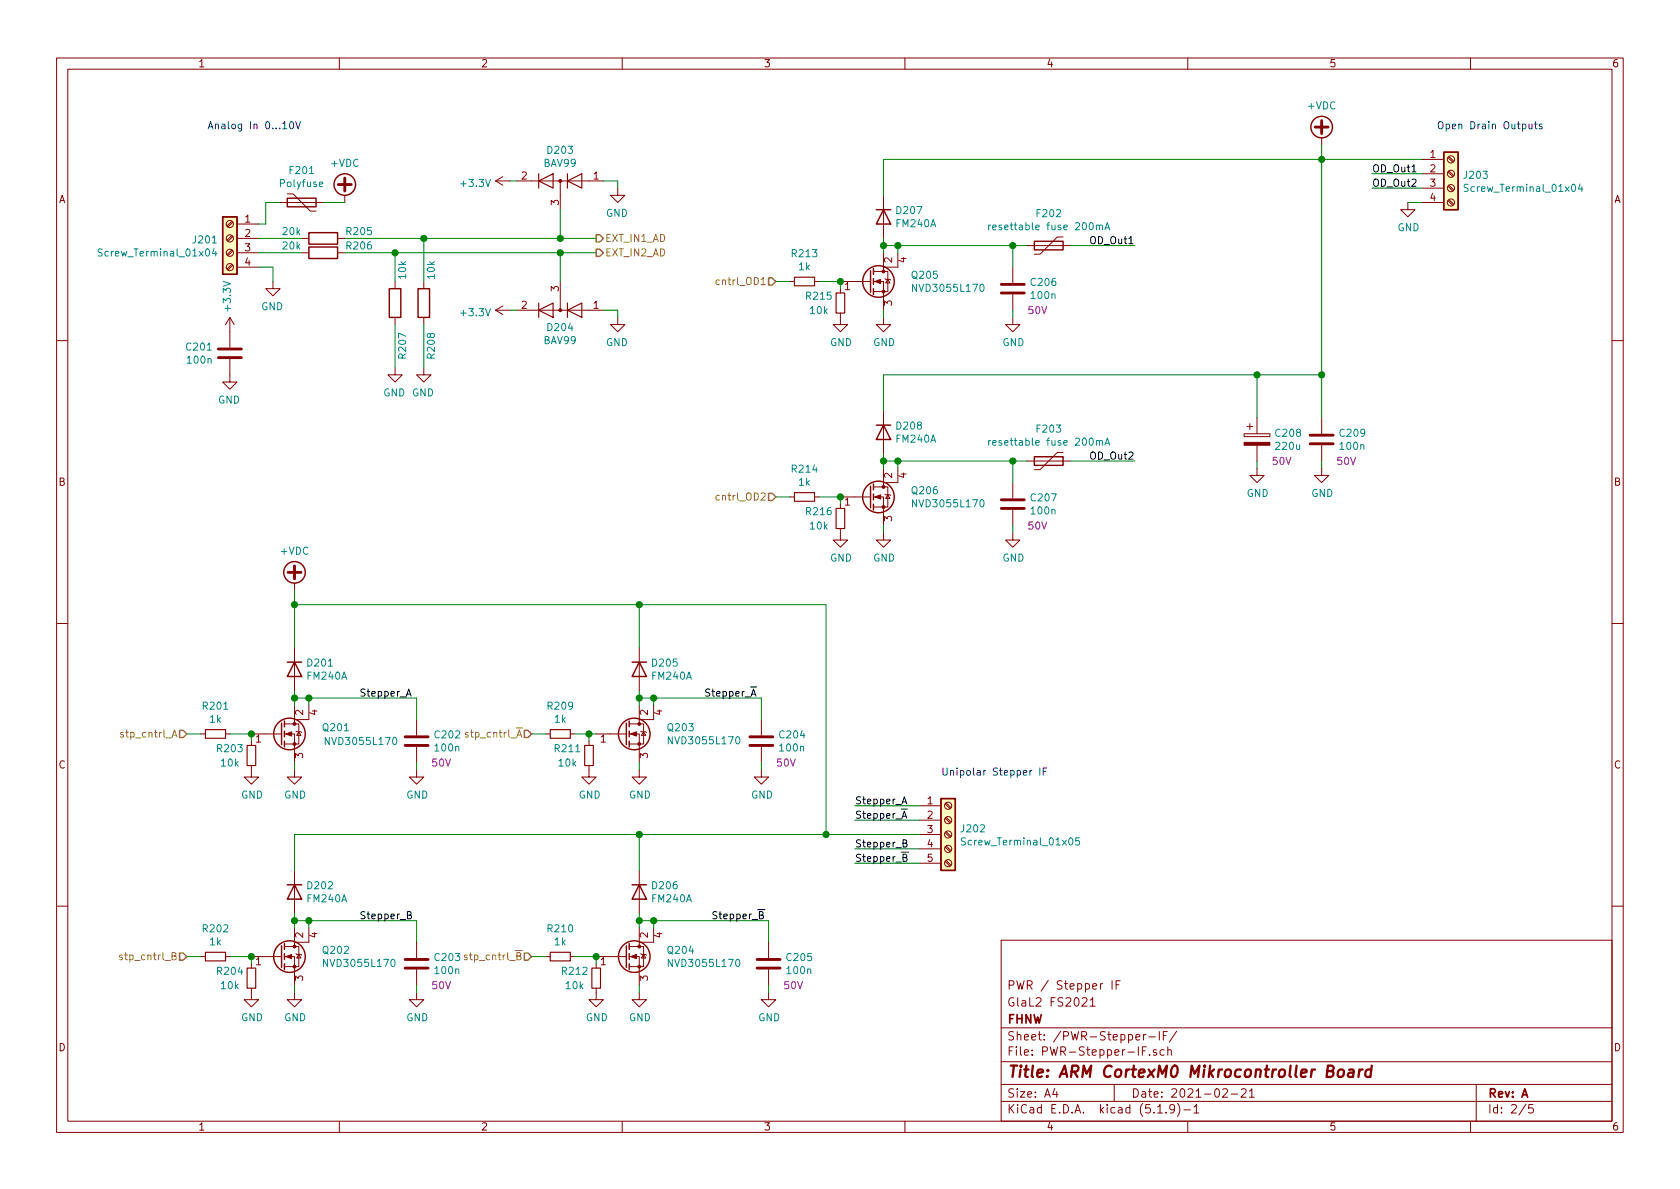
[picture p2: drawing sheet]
<svg xmlns="http://www.w3.org/2000/svg" width="297mm" height="210mm" viewBox="0 0 297 210" stroke-linecap="round" stroke-linejoin="round" font-family="sans-serif">
<g fill="none" stroke="#840000" stroke-width=".18">
<path d="M10 10.3h277v189.9h-277zM12 12.2h273v186.1h-273zM60 10.3v1.9M110 10.3v1.9M160 10.3v1.9M210 10.3v1.9M260 10.3v1.9M41 39.1l-.9 .8M41.2 39.3l-.9 .8M41.9 39.6h3.8M49.5 35.8h7.6M50.8 34.3h1l3.1 3h1"/>
<path d="M61 34.5v1.3M87.6 32h2.6M87.6 32l1.3 .8M88.9 31.2l-1.3 .8M91.4 32h15.3M99.1 32v5.1M109.2 33.3v1.2h-1.3l1.3 1.3 1.3-1.3h-1.3M156.2 34.5v7.7M233.7 24.4v1.2M248.9 35.8v1.3h1.3l-1.3 1.2-1.3-1.2h1.3M251.5 28.2h3.8M251.5 30.7h3.8"/>
<path d="M251.5 33.3h3.8M251.5 35.8h3.8M256 35.5l.9 .8M256 32.9l.9 .9M256 30.4l.9 .8M256 27.9l.9 .8M256.2 35.3l.8 .8M256.2 32.8l.8 .8M256.2 30.2l.8 .9M256.2 27.7l.8 .8M40.6 56.1l.8 1.3M40.6 56.1v5.4"/>
<path d="M40.6 56.1l-.7 1.3M41 46.7l-.9 .9M41 44.2l-.9 .8M41 41.7l-.9 .8M41.2 46.9l-.9 .8M41.2 44.4l-.9 .8M41.2 41.8l-.9 .9M41.9 42.2h3.8M41.9 44.7h3.8M41.9 47.2h3.8M48.3 49.8v1.2h-1.3l1.3 1.3 1.2-1.3h-1.2M53.3 42.2h1.3"/>
<path d="M53.3 44.7h1.3M59.7 42.2h1.3M59.7 44.7h1.3M69.8 49.8v1.2M69.8 56.1v1.3M74.9 49.8v1.2M74.9 56.1v1.3M87.6 54.9h2.6M87.6 54.9l1.3 .7M88.9 54.1l-1.3 .8M91.4 54.9h15.3M99.1 49.8v5.1"/>
<path d="M109.2 56.1v1.3h-1.3l1.3 1.3 1.3-1.3h-1.3M139.7 49.8h.8M144 49.8h.8M148.6 55.4v2h1.3l-1.3 1.3-1.3-1.3h1.3M148.6 51v.8M148.6 49.8h5.3M154.4 49.8h1.8v5.1M154.4 48h2.6v3.6h-2.6M156.2 56.1v1.3h1.3l-1.3 1.3-1.3-1.3h1.3M156.2 44.7v2.5M156.5 49.3l.1 .1h.8l.1 .1M157 49.4l.4 .6h-.8z"/>
<path d="M158.7 44.7v2.5h-2.5v.8M179.1 56.1v1.3h1.2l-1.2 1.3-1.3-1.3h1.3M179.1 47.2v2.8M179.1 52.1v2.8M181.6 43.4h7.6M188 41.9h-1.1l-3 3.1h-1M10 60.2h2M40.6 63.5v4.1h-1.2l1.2 1.2 1.3-1.2h-1.3M69.8 65v1.3h-1.2l1.2 1.3 1.3-1.3h-1.3M74.9 65v1.3h-1.2l1.2 1.3 1.3-1.3h-1.3M156.2 72.6v7.7M220 76.7h4.5v.5h-4.5z"/>
<path d="M220.5 75.4h1M221 74.9v1M222.2 73.9v2.8M222.2 78.7v2.8M233.7 73.9v2.8M233.7 78.7v2.8M285 60.2h2M139.7 87.9h.8M144 87.9h.8M148.6 93.5v2h1.3l-1.3 1.3-1.3-1.3h1.3M148.6 89.1v.8M148.6 87.9h5.3"/>
<path d="M154.4 87.9h1.8v5.1M154.4 86.1h2.6v3.6h-2.6M156.2 94.2v1.3h1.3l-1.3 1.3-1.3-1.3h1.3M156.2 82.8v2.5M156.5 87.4l.1 .1h.8l.1 .1M157 87.5l.4 .6h-.8zM158.7 82.8v2.5h-2.5v.8M179.1 94.2v1.3h1.2l-1.2 1.3-1.3-1.3h1.3M179.1 85.3v2.8M179.1 90.2v2.8M181.6 81.5h7.6M188 80h-1.1l-3 3.1h-1"/>
<path d="M222.2 82.8v1.3h1.3l-1.3 1.2-1.2-1.2h1.2M233.7 82.8v1.3h1.2l-1.2 1.2-1.3-1.2h1.3M10 110.3h2M52.1 103.1v1.3M52.1 114.5v7.7M113 114.5v7.7M285 110.3h2M35.6 129.8h.7M39.9 129.8h.7M44.4 135.4v2h1.3l-1.3 1.3-1.2-1.3h1.2M44.4 131.1v.7M44.4 129.8h5.4"/>
<path d="M50.3 129.8h1.8v5.1M50.3 128h2.5v3.6h-2.5M52.1 136.1v1.3h1.2l-1.2 1.3-1.3-1.3h1.3M52.1 124.7v2.5M52.3 129.3l.2 .1h.7l.1 .1M52.8 129.4l.4 .6h-.7zM54.6 124.7v2.5h-2.5v.8M73.7 136.1v1.3h1.2l-1.2 1.3-1.3-1.3h1.3M73.7 127.2v2.8M73.7 132.1v2.8M96.5 129.8h.8M100.8 129.8h.8"/>
<path d="M104.1 135.4v2h1.3l-1.3 1.3-1.2-1.3h1.2M104.1 131.1v.7M105.4 129.8h5.3M111.3 129.8h1.7v5.1M111.3 128h2.5v3.6h-2.5M113 136.1v1.3h1.3l-1.3 1.3-1.2-1.3h1.2M113 124.7v2.5M113.3 129.3l.1 .1h.8l.1 .1M113.8 129.4l.4 .6h-.8zM115.6 124.7v2.5h-2.6v.8M134.6 136.1v1.3h1.3l-1.3 1.3-1.3-1.3h1.3M134.6 127.2v2.8"/>
<path d="M134.6 132.1v2.8M52.1 153.9v7.6M113 153.9v7.6M162.6 142.5h3.8M162.6 145h3.8M162.6 147.6h3.8M162.6 150.1h3.8M162.6 152.6h3.8M167.1 152.3l.9 .9M167.1 149.8l.9 .8M167.1 147.2l.9 .9M167.1 144.7l.9 .8"/>
<path d="M167.1 142.2l.9 .8M167.3 152.1l.8 .9M167.3 149.6l.8 .8M167.3 147.1l.8 .8M167.3 144.5l.8 .9M167.3 142l.8 .8M10 160.2h2M35.6 169.2h.7M39.9 169.2h.7M44.4 174.7v2.1h1.3l-1.3 1.2-1.2-1.2h1.2M44.4 170.4v.8M44.4 169.2h5.4"/>
<path d="M50.3 169.2h1.8v5M50.3 167.4h2.5v3.5h-2.5M52.1 175.5v1.3h1.2l-1.2 1.2-1.3-1.2h1.3M52.1 164.1v2.5M52.3 168.7l.2 .1h.7l.1 .1M52.8 168.8l.4 .6h-.7zM54.6 164.1v2.5h-2.5v.8M73.7 175.5v1.3h1.2l-1.2 1.2-1.3-1.2h1.3M73.7 166.6v2.8M73.7 171.4v2.8M96.5 169.2h.8M100.8 169.2h.8"/>
<path d="M105.4 174.7v2.1h1.3l-1.3 1.2-1.3-1.2h1.3M105.4 170.4v.8M105.4 169.2h5.3M111.3 169.2h1.7v5M111.3 167.4h2.5v3.5h-2.5M113 175.5v1.3h1.3l-1.3 1.2-1.2-1.2h1.2M113 164.1v2.5M113.3 168.7l.1 .1h.8l.1 .1M113.8 168.8l.4 .6h-.8zM115.6 164.1v2.5h-2.6v.8M135.9 175.5v1.3h1.3l-1.3 1.2-1.3-1.2h1.3M135.9 166.6v2.8"/>
<path d="M135.9 171.4v2.8M177 166.3h108v32h-108zM191.3 176.6l.3-.2h.3l.3 .5-.9 1h.9M192.8 176.9l.4-.5v1.5M192.8 177.9h.8M196.6 173.4v1.5M197.3 174.1h.5M198 173.4h-.7v1.5M285 160.2h2M60 198.3v1.9M110 198.3v1.9M160 198.3v1.9"/>
<path d="M177 194.8h108M177 191.8h108M177 187.8h108M177 181.8h108M186.5 192.5l-.4 1h1M186.8 193v1M197 191.8v3M202 185.8h.5M202.2 182.9v1M202.6 182.9l-.4 .3M202.7 185.1h-.7v1.5M203.1 183.4h1.2"/>
<path d="M203.3 186.5v.1M204.5 185.7l-.4-.1-.2 .2 .1 .2 .5 .2v.3h-.6M204.7 196.8h.8M205 182.4v1.5M205.7 183.1h.5M205.8 185.7l-.4-.1-.3 .3 .1 .6 .2 .1 .4-.1M206.2 196.7v.1M206.4 182.4h-.7v1.5M206.5 185.7l.2-.1 .3 .1 .1 .9M206.5 185.1v1.5M207.7 196l-.1 .1a.48 .48 0 0 1-.6 .1l-.2-.2 .2-.6a.48 .48 0 0 1 .6 .1 1.27 1.27 0 0 1-.2 1.2l-.4 .1M208.1 182.3l-1.3 2"/>
<path d="M208.2 195.1a1.71 1.71 0 0 1 0 2.3M209.3 196.3h1.2M210 198.3v1.9M211.1 195.8l.4-.5v1.5M211.1 196.8h.9M216.2 192.7l.2-.2h.4l.2 .5-.9 1h.9M217.7 193.5h1.1M219.5 192.7l.2-.2h.3l.3 .2v.3v.2l-.9 .8h.9M220.9 193l.4-.5v1.5M220.9 194h.9M260 198.3v1.9M261 191.8v6.5"/>
<path d="M269.8 195.2l-1.2 2M271 195.3h-.7v.7l.2-.1 .5 .1 .1 .2-.1 .5-.2 .1-.5-.1"/>
<circle cx="40.6" cy="39.6" r=".63"/>
<circle cx="256.5" cy="33.3" r=".63"/>
<circle cx="256.5" cy="35.8" r=".63"/>
<circle cx="256.5" cy="30.7" r=".63"/>
<circle cx="256.5" cy="28.2" r=".63"/>
<circle cx="40.6" cy="42.2" r=".63"/>
<circle cx="40.6" cy="47.2" r=".63"/>
<circle cx="40.6" cy="44.7" r=".63"/>
<circle cx="167.6" cy="145" r=".63"/>
<circle cx="167.6" cy="147.6" r=".63"/>
<circle cx="167.6" cy="142.5" r=".63"/>
<circle cx="167.6" cy="152.6" r=".63"/>
<circle cx="167.6" cy="150.1" r=".63"/>
</g>
<path d="M236.7 189.3a.51 .51 0 0 1 .5-.2 .51 .51 0 0 1 .4 .4v.6a.56 .56 0 0 1-.6 .4 .56 .56 0 0 1-.5-.4zM238.5 189.2h.8l.1 .2-.2 1M239.3 189.6l-.6 .1a.4 .4 0 0 0-.4 .3 .4 .4 0 0 0 .3 .4l.6-.1M240.4 189.1l-.2 1.3M240.9 189.1a.54 .54 0 0 0-.6 .4M242.4 189.2a.68 .68 0 0 0-.9 .3l-.1 .6 .1 .2 .2 .1 .6-.1M242.5 188.4l-.2 2" fill="none" stroke="#840000" stroke-width=".41"/>
<g fill="none" stroke="#840000" stroke-width=".2">
<path d="M95.2 30.7v2.6M95.2 32l2.6-1.3v2.6zM100.3 30.7v2.6M100.3 32l2.6-1.3v2.6zM95.2 53.6v2.5M95.2 54.9l2.6-1.3v2.5zM100.3 53.6v2.5M100.3 54.9l2.6-1.3v2.5zM140.5 49h3.5v1.5h-3.5zM147.8 51.8h1.6v3.6h-1.6zM140.5 87.1h3.5v1.5h-3.5zM147.8 89.9h1.6v3.6h-1.6z"/>
<path d="M36.3 129h3.6v1.6h-3.6zM43.7 131.8h1.5v3.6h-1.5zM97.3 129h3.5v1.6h-3.5zM103.4 131.8h1.5v3.6h-1.5zM36.3 168.4h3.6v1.5h-3.6zM43.7 171.2h1.5v3.5h-1.5zM97.3 168.4h3.5v1.5h-3.5zM104.6 171.2h1.6v3.5h-1.6z"/>
</g>
<g fill="#840000" stroke="#840000" stroke-width=".18">
<path d="M220 78.2h4.5v.5h-4.5z"/>
<path d="M154.7 49.8l1-.4v.8z"/>
<path d="M154.7 87.9l1-.4v.8z"/>
<path d="M50.5 129.8l1.1-.4v.8z"/>
<path d="M111.5 169.2l1-.4v.7z"/>
<path d="M111.5 129.8l1-.4v.8z"/>
<path d="M50.5 169.2l1.1-.4v.7z"/>
<circle cx="156.2" cy="51.6" r=".25"/>
<circle cx="156.2" cy="48" r=".25"/>
<circle cx="156.2" cy="89.7" r=".25"/>
<circle cx="156.2" cy="86.1" r=".25"/>
<circle cx="99.1" cy="32" r=".25"/>
<circle cx="99.1" cy="54.9" r=".25"/>
<circle cx="52.1" cy="131.6" r=".25"/>
<circle cx="52.1" cy="128" r=".25"/>
<circle cx="113" cy="170.9" r=".25"/>
<circle cx="113" cy="167.4" r=".25"/>
<circle cx="113" cy="131.6" r=".25"/>
<circle cx="113" cy="128" r=".25"/>
<circle cx="52.1" cy="170.9" r=".25"/>
<circle cx="52.1" cy="167.4" r=".25"/>
</g>
<g fill="none" stroke="#840000" stroke-width=".25">
<path d="M39.4 38.3h2.5v10.2h-2.5zM50.8 35h5.1v1.6h-5.1zM154.9 37.1h2.6M156.2 37.1l1.3 2.5h-2.6zM255.3 26.9h2.5v10.2h-2.5zM54.6 41.1h5.1v2.1h-5.1zM54.6 43.7h5.1v2h-5.1zM68.8 51h2.1v5.1h-2.1zM73.9 51h2v5.1h-2zM153.9 47.9v3.8M154.4 47.5v1M154.4 49.3v1"/>
<path d="M154.4 51v1.1M182.9 42.7h5.1v1.5h-5.1zM154.9 75.2h2.6M156.2 75.2l1.3 2.5h-2.6zM153.9 86v3.8M154.4 85.6v1M154.4 87.4v1M154.4 89.1v1.1M182.9 80.8h5.1v1.5h-5.1zM50.8 117.1h2.5M52.1 117.1l1.2 2.5h-2.5zM111.8 117.1h2.5"/>
<path d="M113 117.1l1.3 2.5h-2.5zM49.8 127.9v3.8M50.3 127.5v1M50.3 129.3v1M50.3 131.1v1M110.7 127.9v3.8M111.3 127.5v1M111.3 129.3v1M111.3 131.1v1M50.8 156.5h2.5M52.1 156.5l1.2 2.5h-2.5zM111.8 156.5h2.5"/>
<path d="M113 156.5l1.3 2.5h-2.5zM166.4 141.2h2.5v12.7h-2.5zM49.8 167.3v3.8M50.3 166.9v1M50.3 168.7v1M50.3 170.4v1M110.7 167.3v3.8M111.3 166.9v1M111.3 168.7v1M111.3 170.4v1"/>
<circle cx="61" cy="32.6" r="1.9"/>
<circle cx="233.7" cy="22.5" r="1.9"/>
<circle cx="155.3" cy="49.8" r="2.79"/>
<circle cx="155.3" cy="87.9" r="2.79"/>
<circle cx="52.1" cy="101.2" r="1.9"/>
<circle cx="51.2" cy="129.8" r="2.79"/>
<circle cx="112.1" cy="129.8" r="2.79"/>
<circle cx="51.2" cy="169.2" r="2.79"/>
<circle cx="112.1" cy="169.2" r="2.79"/>
</g>
<g fill="none" stroke="#008484" stroke-width=".18">
<path d="M56.5 32.6l.6-.1-.1-.3h-.3l-.2 .2v.6h.5M174.8 39.8v.8M175.2 39.8h-.3l-.1 .2M193.9 39.9l.1-.1h.3l.1 .8M194.4 40l.2-.2h.3v.8M259.6 32.7l-.5-.1-.2 .1 .1 .4 .5 .3 .1 .2-.2 .3-.5-.1M279.4 32.5l-.3 .9h.8M279.7 33v.9M18.1 44.1l-.5-.1-.2 .1v.5l.6 .2 .1 .3-.3 .2-.5-.1M37.8 44l-.3 .9h.8M38.2 44.4v.9M173.4 50.3h.2a.67 .67 0 0 1 .4 .6 .67 .67 0 0 1-.4 .6 .83 .83 0 0 1-.2-1.2z"/>
<path d="M175.5 40.2l.6-.1v-.3h-.4l-.2 .2 .1 .6h.5M195.4 40.6l.4-1.2 .4 1.2M195.5 40.3h.6M174.8 77.9v.8M175.2 77.9h-.3l-.1 .2M175.5 78.3l.6-.1v-.3h-.4l-.2 .2 .1 .6h.5M193.9 78l.1-.1h.3l.1 .8M194.4 78.1l.2-.2h.3v.8M195.4 78.7l.4-1.2 .4 1.2M195.5 78.4h.6M173.4 88.5l.2-.1a.67 .67 0 0 1 .4 .6 .67 .67 0 0 1-.4 .6l-.3-.2v-.3zM69.6 130.5l.1-.1a.67 .67 0 0 1 .5 .6 .67 .67 0 0 1-.5 .7 .83 .83 0 0 1-.1-1.2z"/>
<path d="M130.2 130.4l.2-.1a.67 .67 0 0 1 .4 .6 .67 .67 0 0 1-.4 .6l-.3-.2v-.2zM170.7 148.2h-.5l-.2 .1 .1 .4 .5 .2 .1 .3-.2 .2h-.5M190.8 148.2h-.6v.6l.1-.2 .5 .1v.6l-.1 .1-.5-.1M69.2 169.8l.2-.2a.67 .67 0 0 1 .5 .7 .67 .67 0 0 1-.5 .6l-.2-.2-.1-.3zM130.2 169.8l.2-.2a.67 .67 0 0 1 .4 .7 .67 .67 0 0 1-.4 .6l-.3-.2v-.3z"/>
</g>
<g fill="#ffffc2" stroke="#ffffc2" stroke-width=".18">
<path d="M255.3 26.9h2.5v10.2h-2.5z"/>
<path d="M39.4 38.3h2.5v10.2h-2.5z"/>
<path d="M166.4 141.2h2.5v12.7h-2.5z"/>
</g>
<g fill="none" stroke="#840000" stroke-width=".51">
<path d="M59.8 32.6h2.3M61 31.5v2.3M232.5 22.5h2.3M233.7 21.3v2.3M177 51.8h4.1M177 50.3h4.1M38.6 63.2h4.1M38.6 61.7h4.1M231.6 78.5h4.1M231.6 77h4.1M177 89.9h4.1M177 88.4h4.1"/>
<path d="M50.9 101.2h2.3M52.1 100.1v2.3M71.6 131.8h4.1M71.6 130.3h4.1M132.6 131.8h4.1M132.6 130.3h4.1M71.6 171.2h4.1M71.6 169.7h4.1M133.9 171.2h4M133.9 169.7h4"/>
</g>
<g fill="none" stroke="#008400" stroke-width=".18">
<path d="M49.5 35.8h-2.5v3.8h-1.3M57.1 35.8h3.9M90.2 32h1.2M99.1 37.1v5.1M106.7 32h2.5v1.3M233.7 25.6v48.3M242.6 33.3h8.9M242.6 30.7h8.9M248.9 35.8h2.6M251.5 28.2h-95.3v6.3M45.7 44.7h7.6M45.7 42.2h7.6"/>
<path d="M45.7 47.2h2.6v2.6M61 44.7h44.4M61 42.2h44.4M69.8 44.7v5.1M69.8 57.4v7.6M74.9 42.2v7.6M74.9 57.4v7.6M90.2 54.9h1.2M99.1 44.7v5.1M106.7 54.9h2.5v1.2M137.2 49.8h2.5M144.8 49.8h3.8v1.2"/>
<path d="M156.2 43.4h25.4M156.2 42.2v2.5M156.2 54.9v1.2M158.7 43.4v1.3M179.1 43.4v3.8M179.1 54.9v1.2M189.2 43.4h11.5M222.2 66.3v7.6M233.7 66.3h-77.5v6.3M137.2 87.9h2.5M144.8 87.9h3.8v1.2M156.2 81.5h25.4"/>
<path d="M156.2 80.3v2.5M156.2 93v1.2M158.7 81.5v1.3M179.1 81.5v3.8M179.1 93v1.2M189.2 81.5h11.5M222.2 81.5v1.3M233.7 81.5v1.3M52.1 104.4v10.1M52.1 106.9h93.9v40.7M113 106.9v7.6M33 129.8h2.6"/>
<path d="M40.6 129.8h3.8v1.3M52.1 123.4h21.6v3.8M52.1 122.2v2.5M52.1 134.9v1.2M54.6 123.4v1.3M73.7 134.9v1.2M94 129.8h2.5M101.6 129.8h3.8M104.1 129.8v1.3M113 123.4h21.6v3.8M113 122.2v2.5M113 134.9v1.2"/>
<path d="M115.6 123.4v1.3M134.6 134.9v1.2M113 147.6v6.3M151.1 150.1h11.5M151.1 152.6h11.5M151.1 145h11.5M151.1 142.5h11.5M162.6 147.6h-110.5v6.3M33 169.2h2.6M40.6 169.2h3.8v1.2M52.1 162.8h21.6v3.8M52.1 161.5v2.6"/>
<path d="M52.1 174.2v1.3M54.6 162.8v1.3M73.7 174.2v1.3M94 169.2h2.5M101.6 169.2h3.8v1.2M113 162.8h22.9v3.8M113 161.5v2.6M113 174.2v1.3M115.6 162.8v1.3M135.9 174.2v1.3"/>
</g>
<path d="M127.2 49.5h-.4l-.2 .2 .1 .6h.5M127.2 87.6h-.4l-.2 .2 .1 .6h.5M30.4 130.3l.5-1.2 .4 1.2M91.3 128.7h1.1M91.4 130.3l.4-1.2 .5 1.2M21.6 168.9h-.3l-.2 .2 .1 .1 .4 .2v.3h-.5M30.4 169.1l.6-.1 .1-.2-.1-.2-.6-.2v1.3h.5l.2-.1 .1-.3-.3-.2M82.6 168.9h-.3l-.2 .2v.1l.5 .2v.3h-.5M91.1 168.1h1.3M91.4 169.1l.5-.1 .2-.2-.1-.2-.6-.2v1.3h.5l.2-.1v-.3l-.3-.2" fill="none" stroke="#848400" stroke-width=".18"/>
<path d="M105.4 41.5h.6l.7 .7-.7 .6h-.6zM105.4 44.1h.6l.7 .6-.7 .6h-.6zM135.9 49.1h.6l.7 .7-.7 .6h-.6zM135.9 87.2h.6l.7 .7-.7 .6h-.6zM31.7 129.2h.7l.6 .6-.6 .6h-.7zM92.7 129.2h.6l.7 .6-.7 .6h-.6zM31.7 168.5h.7l.6 .7-.6 .6h-.7zM92.7 168.5h.6l.7 .7-.7 .6h-.6z" fill="none" stroke="#848400" stroke-width=".25"/>
<g fill="none" stroke="#000" stroke-width=".18">
<path d="M249.7 30.4h.7M71.9 123.1l.4-1.3 .4 1.3M72 122.8h.6M132.7 121.5h1.1M132.8 123.1l.4-1.3 .5 1.3M132.9 122.8h.6M159.4 150.7h1.2M159.4 143.1h1.1M159.5 142.2l.4-1.3 .4 1.3M159.5 144.7l.4-1.3 .4 1.3M159.6 141.8h.6M159.6 144.3h.6"/>
<path d="M159.7 151.7l.5-.1 .1-.2v-.2l-.6-.2v1.3h.4l.2-.1 .1-.3-.3-.2M159.7 149.1h.5l.1-.2v-.3l-.6-.1v1.3h.4l.2-.1 .1-.4-.3-.2M72 161.8h.6l.1-.2-.1-.3-.6-.1v1.3h.5l.2-.1v-.4l-.2-.2M134 160.9h1.2M134.3 161.8h.5l.1-.2v-.3l-.6-.1v1.3h.4l.2-.1 .1-.4-.3-.2"/>
</g>
<g fill="none" stroke="#0000c2" stroke-width=".18">
<path d="M36.8 22.8l.4-1.3 .4 1.3M36.9 22.4h.6M38.1 22.1l.2-.2 .3 .1v.8M38.1 21.9v.9M270.3 21.9l.1 .8 .3 .1 .2-.1M270.9 21.9v.9M271.3 21.9h.5M271.5 21.5v1.1l.3 .2M272.6 22l-.3-.1-.2 .2 .1 .2 .4 .1v.3h-.5M182.4 136.2l-.3 .3M183.8 135.8v1.3M184.5 136.4h.4"/>
<path d="M185.1 135.8h-.6v1.3"/>
</g>
<g fill="#008400" stroke="#008400" stroke-width=".25">
<circle cx="69.9" cy="44.7" r=".51"/>
<circle cx="113" cy="147.6" r=".51"/>
<circle cx="179.1" cy="81.5" r=".51"/>
<circle cx="113" cy="106.9" r=".51"/>
<circle cx="54.6" cy="123.4" r=".51"/>
<circle cx="222.3" cy="66.3" r=".51"/>
<circle cx="156.2" cy="81.5" r=".51"/>
<circle cx="52.1" cy="106.9" r=".51"/>
<circle cx="233.7" cy="66.3" r=".51"/>
<circle cx="158.8" cy="81.5" r=".51"/>
<circle cx="99.1" cy="42.2" r=".51"/>
<circle cx="148.6" cy="87.9" r=".51"/>
<circle cx="52.1" cy="123.4" r=".51"/>
<circle cx="99.1" cy="44.7" r=".51"/>
<circle cx="115.6" cy="162.8" r=".51"/>
<circle cx="105.4" cy="169.2" r=".51"/>
<circle cx="44.5" cy="169.2" r=".51"/>
<circle cx="115.6" cy="123.4" r=".51"/>
<circle cx="44.5" cy="129.8" r=".51"/>
<circle cx="156.2" cy="43.4" r=".51"/>
<circle cx="158.8" cy="43.4" r=".51"/>
<circle cx="113" cy="123.4" r=".51"/>
<circle cx="113" cy="162.8" r=".51"/>
<circle cx="74.9" cy="42.2" r=".51"/>
<circle cx="146.1" cy="147.6" r=".51"/>
<circle cx="179.1" cy="43.4" r=".51"/>
<circle cx="233.7" cy="28.2" r=".51"/>
<circle cx="52.1" cy="162.8" r=".51"/>
<circle cx="148.6" cy="49.8" r=".51"/>
<circle cx="104.1" cy="129.8" r=".51"/>
<circle cx="54.6" cy="162.8" r=".51"/>
</g>
<text font-size="2.8" fill="#840000" x="178" y="190.5">Title: ARM CortexM0 Mikrocontroller Board</text>
<g font-size="2.1" fill="#840000">
<text x="178" y="178">GlaL2 FS2021</text>
<text x="178" y="175">PWR / Stepper IF</text>
<text x="178" y="184">Sheet: /PWR-Stepper-IF/</text>
<text x="178" y="181">FHNW</text>
<text x="178" y="186.7">File: PWR-Stepper-IF.sch</text>
<text x="178" y="196.9">KiCad E.D.A. kicad (5.1.9)-1</text>
<text x="178" y="194.1">Size: A4</text>
<text x="200" y="194.1">Date: 2021-02-21</text>
<text x="263" y="194.1">Rev: A</text>
<text x="263" y="196.9">Id: 2/5</text>
</g>
<g font-size="1.8" fill="#840000">
<text x="35" y="11.9">1</text>
<text x="85" y="11.9">2</text>
<text x="135" y="11.9">3</text>
<text x="185" y="11.9">4</text>
<text x="235" y="11.9">5</text>
<text x="285" y="11.9">6</text>
<text x="252.9" y="27.9">1</text>
<text x="10.4" y="35.9">A</text>
<text x="92.2" y="31.7">2</text>
<text x="104.9" y="31.7">1</text>
<text x="252.9" y="30.5">2</text>
<text x="252.9" y="33">3</text>
<text x="252.9" y="35.6">4</text>
<text x="285.4" y="35.9">A</text>
<text x="43.3" y="39.4">1</text>
<text x="43.3" y="41.9">2</text>
<text x="98.8" y="36.3" transform="rotate(-90 98.8 36.3)">3</text>
<text x="43.3" y="44.4">3</text>
<text x="43.3" y="47">4</text>
<text x="157.7" y="46.5" transform="rotate(-90 157.7 46.5)">2</text>
<text x="160.3" y="46.5" transform="rotate(-90 160.3 46.5)">4</text>
<text x="98.8" y="51.5" transform="rotate(-90 98.8 51.5)">3</text>
<text x="149.4" y="51.3">1</text>
<text x="92.2" y="54.6">2</text>
<text x="104.9" y="54.6">1</text>
<text x="157.7" y="54.1" transform="rotate(-90 157.7 54.1)">3</text>
<text x="10.4" y="85.9">B</text>
<text x="149.4" y="89.4">1</text>
<text x="157.7" y="84.6" transform="rotate(-90 157.7 84.6)">2</text>
<text x="160.3" y="84.6" transform="rotate(-90 160.3 84.6)">4</text>
<text x="285.4" y="85.9">B</text>
<text x="157.7" y="92.2" transform="rotate(-90 157.7 92.2)">3</text>
<text x="45.2" y="131.3">1</text>
<text x="53.6" y="126.5" transform="rotate(-90 53.6 126.5)">2</text>
<text x="56.1" y="126.5" transform="rotate(-90 56.1 126.5)">4</text>
<text x="106.2" y="131.3">1</text>
<text x="114.6" y="126.5" transform="rotate(-90 114.6 126.5)">2</text>
<text x="117.1" y="126.5" transform="rotate(-90 117.1 126.5)">4</text>
<text x="10.4" y="135.9">C</text>
<text x="53.6" y="134.1" transform="rotate(-90 53.6 134.1)">3</text>
<text x="114.6" y="134.1" transform="rotate(-90 114.6 134.1)">3</text>
<text x="285.4" y="135.9">C</text>
<text x="164" y="142.2">1</text>
<text x="164" y="144.8">2</text>
<text x="164" y="147.3">3</text>
<text x="164" y="149.9">4</text>
<text x="164" y="152.4">5</text>
<text x="53.6" y="165.8" transform="rotate(-90 53.6 165.8)">2</text>
<text x="56.1" y="165.8" transform="rotate(-90 56.1 165.8)">4</text>
<text x="114.6" y="165.8" transform="rotate(-90 114.6 165.8)">2</text>
<text x="117.1" y="165.8" transform="rotate(-90 117.1 165.8)">4</text>
<text x="45.2" y="170.7">1</text>
<text x="53.6" y="173.5" transform="rotate(-90 53.6 173.5)">3</text>
<text x="106.2" y="170.7">1</text>
<text x="114.6" y="173.5" transform="rotate(-90 114.6 173.5)">3</text>
<text x="10.4" y="185.9">D</text>
<text x="285.4" y="185.9">D</text>
<text x="35" y="199.9">1</text>
<text x="85" y="199.9">2</text>
<text x="135" y="199.9">3</text>
<text x="185" y="199.9">4</text>
<text x="235" y="199.9">5</text>
<text x="285" y="199.9">6</text>
</g>
<g font-size="1.8" fill="#0000c2">
<text x="39.2" y="22.9">Analog In 0...10V</text>
<text x="254" y="22.9">Open Drain Outputs</text>
<text x="166.4" y="137.2">Unipolar Stepper IF</text>
</g>
<g font-size="1.8" fill="#008484">
<text x="231.3" y="19.3">+VDC</text>
<text x="58.6" y="29.5">+VDC</text>
<text x="96.2" y="29.5">BAV99</text>
<text x="96.9" y="27.2">D203</text>
<text x="49.6" y="33.1">Polyfuse</text>
<text x="51.3" y="30.8">F201</text>
<text x="81.7" y="33.1">+3.3V</text>
<text x="259" y="31.6">J203</text>
<text x="259.6" y="33.9">Screw_Terminal_01x04</text>
<text x="50.1" y="41.6">20k</text>
<text x="61.4" y="41.6">R205</text>
<text x="107.1" y="38.3">GND</text>
<text x="158.5" y="40.2">FM240A</text>
<text x="158.6" y="37.9">D207</text>
<text x="176" y="40.7">resettable fuse 200mA</text>
<text x="183.4" y="38.4">F202</text>
<text x="247.1" y="40.9">GND</text>
<text x="18.1" y="45.4">Screw_Terminal_01x04</text>
<text x="34.3" y="43">J201</text>
<text x="50.1" y="44.1">20k</text>
<text x="61.4" y="44.1">R206</text>
<text x="140.1" y="45.5">R213</text>
<text x="141.3" y="47.8">1k</text>
<text x="71.8" y="49.2" transform="rotate(-90 71.8 49.2)">10k</text>
<text x="76.9" y="49.2" transform="rotate(-90 76.9 49.2)">10k</text>
<text x="142.7" y="53">R215</text>
<text x="161.4" y="49.3">Q205</text>
<text x="161.8" y="51.6">NVD3055L170</text>
<text x="182.4" y="50.6">C206</text>
<text x="182.4" y="52.9">100n</text>
<text x="40.8" y="54.8" transform="rotate(-90 40.8 54.8)">+3.3V</text>
<text x="46.2" y="54.9">GND</text>
<text x="81.7" y="55.9">+3.3V</text>
<text x="96.9" y="58.5">D204</text>
<text x="143.3" y="55.5">10k</text>
<text x="33.1" y="62">C201</text>
<text x="33.2" y="64.3">100n</text>
<text x="71.8" y="63.3" transform="rotate(-90 71.8 63.3)">R207</text>
<text x="76.9" y="63.3" transform="rotate(-90 76.9 63.3)">R208</text>
<text x="96.2" y="60.9">BAV99</text>
<text x="107.1" y="61.2">GND</text>
<text x="146.8" y="61.2">GND</text>
<text x="154.4" y="61.2">GND</text>
<text x="177.2" y="61.2">GND</text>
<text x="38.6" y="71.4">GND</text>
<text x="67.8" y="70.1">GND GND</text>
<text x="158.6" y="76">D208</text>
<text x="183.4" y="76.5">F203</text>
<text x="225.7" y="77.2">C208</text>
<text x="237" y="77.2">C209</text>
<text x="140.1" y="83.6">R214</text>
<text x="158.5" y="78.3">FM240A</text>
<text x="176" y="78.8">resettable fuse 200mA</text>
<text x="225.7" y="79.5">220u</text>
<text x="237.1" y="79.5">100n</text>
<text x="141.3" y="85.9">1k</text>
<text x="161.4" y="87.4">Q206</text>
<text x="161.8" y="89.7">NVD3055L170</text>
<text x="182.4" y="88.7">C207</text>
<text x="220.4" y="87.9">GND</text>
<text x="231.9" y="87.9">GND</text>
<text x="142.7" y="91.1">R216</text>
<text x="143.3" y="93.6">10k</text>
<text x="182.4" y="91">100n</text>
<text x="49.7" y="98.1">+VDC</text>
<text x="146.8" y="99.3">GND</text>
<text x="154.4" y="99.3">GND</text>
<text x="177.2" y="99.3">GND</text>
<text x="54.5" y="117.9">D201</text>
<text x="115.4" y="117.9">D205</text>
<text x="36" y="125.5">R201</text>
<text x="54.4" y="120.2">FM240A</text>
<text x="97" y="125.5">R209</text>
<text x="115.4" y="120.2">FM240A</text>
<text x="37.1" y="127.8">1k</text>
<text x="57.2" y="129.3">Q201</text>
<text x="58" y="131.7">NVD3055L170</text>
<text x="77" y="130.6">C202</text>
<text x="98.1" y="127.8">1k</text>
<text x="118.2" y="129.3">Q203</text>
<text x="118.6" y="131.6">NVD3055L170</text>
<text x="137.9" y="130.6">C204</text>
<text x="38.5" y="133">R203</text>
<text x="39.2" y="135.6">10k</text>
<text x="77" y="132.9">100n</text>
<text x="98.2" y="133">R211</text>
<text x="98.9" y="135.6">10k</text>
<text x="138" y="132.9">100n</text>
<text x="42.6" y="141.2">GND</text>
<text x="50.2" y="141.2">GND</text>
<text x="71.8" y="141.2">GND</text>
<text x="102.3" y="141.2">GND</text>
<text x="111.2" y="141.2">GND</text>
<text x="132.8" y="141.2">GND</text>
<text x="170.1" y="147.2">J202</text>
<text x="170.7" y="149.5">Screw_Terminal_01x05</text>
<text x="54.4" y="159.6">FM240A</text>
<text x="54.5" y="157.2">D202</text>
<text x="115.4" y="159.6">FM240A</text>
<text x="115.4" y="157.2">D206</text>
<text x="36" y="164.9">R202</text>
<text x="37.1" y="167.2">1k</text>
<text x="97" y="164.9">R210</text>
<text x="98.1" y="167.2">1k</text>
<text x="38.5" y="172.4">R204</text>
<text x="57.2" y="168.7">Q202</text>
<text x="57.7" y="171">NVD3055L170</text>
<text x="77" y="169.9">C203</text>
<text x="77" y="172.3">100n</text>
<text x="99.5" y="172.4">R212</text>
<text x="118.2" y="168.7">Q204</text>
<text x="118.6" y="171">NVD3055L170</text>
<text x="139.2" y="169.9">C205</text>
<text x="139.3" y="172.3">100n</text>
<text x="39.2" y="174.9">10k</text>
<text x="100.1" y="174.9">10k</text>
<text x="42.6" y="180.6">GND</text>
<text x="50.2" y="180.6">GND</text>
<text x="71.8" y="180.6">GND</text>
<text x="103.6" y="180.6">GND</text>
<text x="111.2" y="180.6">GND</text>
<text x="134.1" y="180.6">GND</text>
</g>
<g font-size="1.8">
<text x="242.6" y="30.5">OD_Out1</text>
<text x="242.6" y="33">OD_Out2</text>
<text x="193" y="43.2">OD_Out1</text>
<text x="193" y="81.3">OD_Out2</text>
<text x="63.5" y="123.2">Stepper_A</text>
<text x="124.5" y="123.2">Stepper_A</text>
<text x="151.1" y="142.2">Stepper_A</text>
<text x="151.1" y="149.9">Stepper_B</text>
<text x="151.1" y="144.8">Stepper_A</text>
<text x="151.1" y="152.4">Stepper_B</text>
<text x="63.5" y="162.6">Stepper_B</text>
<text x="125.7" y="162.6">Stepper_B</text>
</g>
<g font-size="1.8" fill="#848400">
<text x="106.9" y="42.8">EXT_IN1_AD</text>
<text x="106.9" y="45.3">EXT_IN2_AD</text>
<text x="127.2" y="50.4">cntrl_OD1</text>
<text x="127.2" y="88.5">cntrl_OD2</text>
<text x="21.8" y="130.4">stp_cntrl_A</text>
<text x="82.7" y="130.4">stp_cntrl_A</text>
<text x="21.8" y="169.8">stp_cntrl_B</text>
<text x="82.7" y="169.8">stp_cntrl_B</text>
</g>
<g font-size="1.8" fill="#840084">
<text x="181.9" y="55.5">50V</text>
<text x="225" y="82.2">50V</text>
<text x="236.5" y="82.2">50V</text>
<text x="181.9" y="93.6">50V</text>
<text x="76.5" y="135.6">50V</text>
<text x="137.4" y="135.6">50V</text>
<text x="76.5" y="174.9">50V</text>
<text x="138.7" y="174.9">50V</text>
</g>
</svg>
